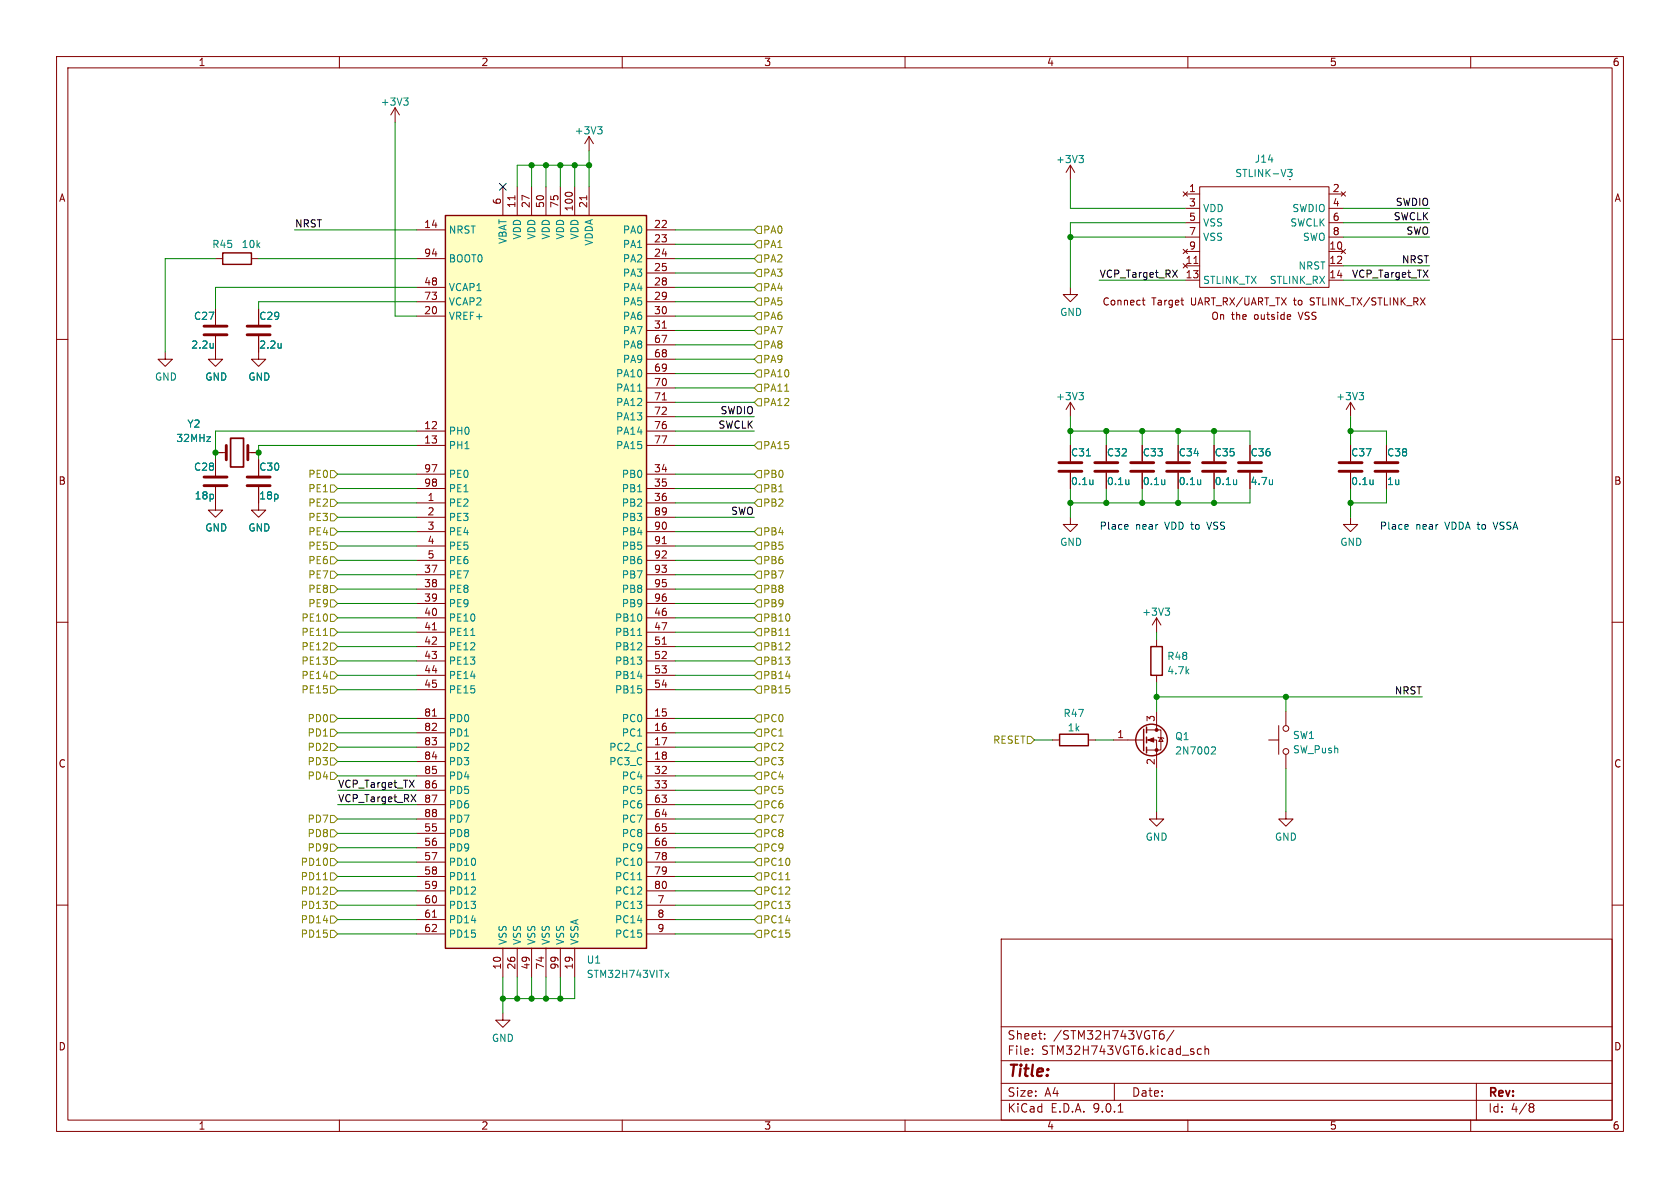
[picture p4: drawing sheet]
<svg xmlns="http://www.w3.org/2000/svg" width="297mm" height="210mm" viewBox="0 0 297 210" stroke-linecap="round" stroke-linejoin="round" font-family="sans-serif">
<g fill="none" stroke="#840000" stroke-width=".18">
<path d="M10 10h277v190h-277zM12 12h273v186h-273zM60 10v2M69.8 19.1l-.7 1.2M69.8 19.1l.8 1.2M69.8 19.1v2.5M110 10v2M160 10v2M210 10v2M260 10v2M104.1 24.1l-.7 1.3M104.1 24.1l.8 1.3"/>
<path d="M104.1 24.1v2.6M38.1 59.4v4.1h1.3l-1.3 1.3-1.3-1.3h1.3M38.1 54.6v2.8M38.1 45.7h1.3M44.4 45.7h1.3M45.7 59.4v4.1h1.3l-1.3 1.3-1.3-1.3h1.3M45.7 54.6v2.8M10 60h2M29.2 62.2v1.3h1.3l-1.3 1.3-1.3-1.3h1.3M201.9 78.7v2.8M208.3 78.7v2.8M214.6 78.7v2.8"/>
<path d="M238.8 71.1l-.8 1.3M238.8 71.1l.7 1.3M238.8 71.1v2.6M285 60h2M38.1 80h1.9M38.1 81.3v2.8M38.1 86.1v2.8M43.8 80h1.9M45.7 88.9v1.3h1.3l-1.3 1.2-1.3-1.2h1.3M201.9 83.6v2.8M208.3 83.6v2.8M214.6 83.6v2.8"/>
<path d="M10 110h2M285 110h2M10 160h2M88.9 179.1v1.2h1.3l-1.3 1.3-1.3-1.3h1.3M177 166h108v32h-108zM285 160h2M60 198v2M110 198v2M160 198v2M177 194.5h108M177 191.5h108M177 187.5h108"/>
<path d="M177 181.5h108M182.5 186.3v.1M182.5 185.5v.1M184.7 183.6v.1M184.7 182.8v.1M197 191.5v3M197.7 196.6h.8M205.2 182.8h.5l.1 .3-.1 .5-.5 .1M205.7 182.2l-.5 .1M207.5 182.1l-1.3 2M210 198v2M211.7 186.1l.3 .3 .4-.1"/>
<path d="M212.4 185.5l-.4-.1-.3 .3M213 185.5l.2-.1 .4 .1 .1 .9M213 184.9v1.5M260 198v2M261 191.5v6.5M270.6 195.1l.4 .1 .2 .2-.3 .3M270.6 195.7h.3M270.9 195.7l.2 .2 .1 .4-.2 .2-.4 .1"/>
</g>
<g fill="none" stroke="#840000" stroke-width=".51">
<path d="M36.1 57.7h4M36.1 59.2h4M43.7 57.7h4.1M43.7 59.2h4.1M40 78.7v2.6M43.8 78.7v2.6M36.1 84.3h4M36.1 85.9h4M199.9 81.8h4.1M199.9 83.3h4.1M206.2 81.8h4.1M206.2 83.3h4.1"/>
<path d="M212.6 81.8h4.1M212.6 83.3h4.1"/>
</g>
<path d="M40.8 77.5h2.3v5.1h-2.3z" fill="none" stroke="#840000" stroke-width=".3"/>
<g fill="none" stroke="#008484" stroke-width=".18">
<path d="M71.4 17.3h.7l-.4 .5M71.9 17.8l.2 .2v.4l-.2 .2M105.7 22.4h.7l-.4 .5M106.2 22.9l.2 .2v.3l-.2 .3M37.7 60.7v.8M37.7 61.4l-.1 .1M49.7 60.7v.8M49.7 61.4l-.1 .1M240.3 69.4h.8l-.5 .5M240.8 69.9l.3 .2v.3l-.3 .3M205.9 84.8v.9M205.9 85.5v.1"/>
<path d="M212.3 84.8v.9M212.3 85.5l-.1 .1M218.6 84.8v.9M218.6 85.5v.1"/>
</g>
<path d="M39.4 44.7h5v2h-5z" fill="none" stroke="#840000" stroke-width=".25"/>
<path d="M78.7 38.1h35.6v129.5h-35.6z" fill="#ffffc2"/>
<g fill="none" stroke="#840000" stroke-width=".25">
<path d="M78.7 38.1h35.6v129.5h-35.6zM203.5 114.3h2v5.1h-2zM187.3 129.8h5.1v2h-5.1zM202.2 128.9v3.8M202.7 128.5v1M202.7 130.3v1M202.7 132.1v1"/>
<circle cx="203.6" cy="130.8" r="2.79"/>
</g>
<g fill="none" stroke="#840000" stroke-width=".18">
<path d="M88.9 33v5.1M91 34.6v.7M91.4 33v5.1M94 33v5.1M96.5 33v5.1M99.1 33v5.1M101.6 33v5.1M103.7 34.6v.7M104.1 33v5.1M189.2 29.2v2.6M189.2 29.2l-.7 1.3M189.2 29.2l.8 1.3"/>
<path d="M209.2 33.9l.7 .8M209.5 34.3h2.6M209.5 36.8h2.6M209.5 39.4h2.6M209.9 33.9l-.7 .8M212.1 33h22.8v17.8h-22.8zM228 31.8h.1M234.9 34.3h2.6M234.9 36.8h2.6M234.9 39.4h2.6M237.1 33.9l.8 .8M237.9 33.9l-.8 .8"/>
<path d="M38.1 54.6v2.8M38.1 59.4v2.8M45.7 54.6v2.8M45.7 59.4v2.8M73.7 40.6h5M73.7 45.7h5M73.7 50.8h5M73.7 53.3h5M73.7 55.9h5M114.3 40.6h5.1M114.3 45.7h5.1M114.3 50.8h5.1"/>
<path d="M114.3 53.3h5.1M114.3 55.9h5.1M114.3 43.2h5.1M114.3 48.3h5.1M114.3 58.4h5.1M117.1 58h.7M189.2 50.8v1.3h1.3l-1.3 1.2-1.2-1.2h1.2M201.9 53.1h.5M202.1 52.6v1.1l.3 .2M209.2 44.1l.7 .7M209.2 46.6l.7 .8M209.5 41.9h2.6"/>
<path d="M209.5 44.5h2.6M209.5 47h2.6M209.5 49.5h2.6M209.9 44.1l-.7 .7M209.9 46.6l-.7 .8M211.1 46.6h.7M228 55.6l.2 .3-.6 .1M228.1 56.4l-.1 .1M234.9 41.9h2.6M234.9 44.5h2.6M234.9 47h2.6M234.9 49.5h2.6"/>
<path d="M237.1 44.1l.8 .7M237.9 44.1l-.8 .7M73.7 76.2h5M73.7 78.7h5M114.3 76.2h5.1M114.3 78.7h5.1M114.3 61h5.1M114.3 63.5h5.1M114.3 66h5.1M114.3 68.6h5.1M114.3 71.1h5.1M114.3 73.7h5.1"/>
<path d="M117.1 70.7h.7M189.2 71.1v2.6M189.2 78.7v2.8M189.2 71.1l-.7 1.3M189.2 71.1l.8 1.3M195.6 78.7v2.8M201.9 78.7v2.8M208.3 78.7v2.8M214.6 78.7v2.8M221 78.7v2.8M238.8 78.7v2.8M245.1 78.7v2.8"/>
<path d="M38.1 86.1v4.1h1.3l-1.3 1.2-1.3-1.2h1.3M38.1 81.3v2.8M38.1 80h1.3M44.4 80h1.3M45.7 81.3v2.8M45.7 86.1v2.8M73.7 83.8h5M73.7 86.4h5M73.7 88.9h5M73.7 91.4h5M73.7 94h5M73.7 96.5h5"/>
<path d="M73.7 99.1h5M114.3 83.8h5.1M114.3 86.4h5.1M114.3 88.9h5.1M114.3 91.4h5.1M114.3 94h5.1M114.3 96.5h5.1M114.3 99.1h5.1M117.1 96.1h.7M189.2 91.4v1.3h1.3l-1.3 1.3-1.2-1.3h1.2M189.2 83.6v2.8M195.6 83.6v2.8"/>
<path d="M201.9 83.6v2.8M208.3 83.6v2.8M214.6 83.6v2.8M221 83.6v2.8M238.8 91.4v1.3h1.2l-1.2 1.3-1.3-1.3h1.3M238.8 83.6v2.8M245.1 83.6v2.8M73.7 101.6h5M73.7 104.1h5M73.7 106.7h5M73.7 109.2h5M73.7 111.8h5"/>
<path d="M73.7 114.3h5M73.7 116.8h5M73.7 119.4h5M76.4 111.3h.8M114.3 101.6h5.1M114.3 104.1h5.1M114.3 106.7h5.1M114.3 109.2h5.1M114.3 111.8h5.1M114.3 114.3h5.1M114.3 116.8h5.1M114.3 119.4h5.1"/>
<path d="M117.1 113.9h.7M204.5 109.2l-.8 1.3M204.5 109.2l.7 1.3M204.5 109.2v2.6M204.5 113v1.3M204.5 119.4v1.3M73.7 121.9h5M73.7 127h5M73.7 129.5h5M73.7 132.1h5M73.7 134.6h5M73.7 137.2h5"/>
<path d="M73.7 139.7h5M76.4 126.6h.8M114.3 121.9h5.1M114.3 127h5.1M114.3 129.5h5.1M114.3 132.1h5.1M114.3 134.6h5.1M114.3 137.2h5.1M114.3 139.7h5.1M186.1 130.8h1.2M192.4 130.8h1.3M196.8 130.8h5.4"/>
<path d="M202.7 129h2.5v3.6h-2.5M202.7 130.8h1.8v5.1M204.5 125.7v3.3M204.7 130.3l.2 .1h.7l.1 .2M205.2 130.4l.4 .7h-.7zM224.3 130.8h1.8M226.1 128.3v5.1M227.3 125.7v2.6M227.3 133.4v2.5M73.7 142.2h5M73.7 144.8h5M73.7 147.3h5"/>
<path d="M73.7 149.9h5M73.7 152.4h5M73.7 154.9h5M73.7 157.5h5M114.3 142.2h5.1M114.3 144.8h5.1M114.3 147.3h5.1M114.3 149.9h5.1M114.3 152.4h5.1M114.3 154.9h5.1M114.3 157.5h5.1M204.5 143.5v1.3h1.2l-1.2 1.3-1.3-1.3h1.3"/>
<path d="M227.3 143.5v1.3h1.3l-1.3 1.3-1.2-1.3h1.2M73.7 160h5M73.7 162.6h5M73.7 165.1h5M76.4 162.1h.8M88.9 167.6v5.1M91.4 167.6v5.1M94 167.6v5.1M96.5 167.6v5.1M99.1 167.6v5.1M101.6 167.6v5.1M114.3 160h5.1"/>
<path d="M114.3 162.6h5.1M114.3 165.1h5.1"/>
<circle cx="227.3" cy="132.8" r=".51"/>
<circle cx="227.3" cy="128.8" r=".51"/>
</g>
<g fill="none" stroke="#008484" stroke-width=".18">
<path d="M190.7 27.5h.8l-.4 .5M191.3 28l.2 .2v.3l-.2 .3M227.6 29.9h.8l-.4 .5 .4 .2v.5l-.2 .1h-.5M37.7 60.7v.8M37.7 61.4l-.1 .1M49.7 60.7v.8M49.7 61.4l-.1 .1M112.7 69.2h.7M190.7 69.4h.8l-.4 .5M191.3 69.9l.2 .2v.3l-.2 .3M192.1 80.6h.7M193.2 84.8v.9"/>
<path d="M193.2 85.5v.1M199.6 84.8v.9M199.6 85.5l-.1 .1M205.9 84.8v.9M205.9 85.5v.1M212.3 84.8v.9M212.3 85.5l-.1 .1M218.6 84.8v.9M218.6 85.5v.1M225 84.8v.9M225 85.5l-.1 .1M242.7 84.8v.9"/>
<path d="M242.7 85.5v.1M83.2 112.3h.7M112.7 112.3h.7M206 107.5h.8l-.5 .5M206.5 108l.3 .2v.3l-.3 .3M214.3 132l.5 .1 .1 .3-.8 .9h.8M83.3 155.5h.8M112.7 155.5h.7M117.6 171.9l.6 .9M118.2 171.9l-.6 .9"/>
</g>
<path d="M43.7 84.3h4.1M43.7 85.9h4.1M187.2 81.8h4.1M187.2 83.3h4.1M193.5 81.8h4.1M193.5 83.3h4.1M218.9 81.8h4.1M218.9 83.3h4.1M236.7 81.8h4.1M236.7 83.3h4.1M243.1 81.8h4M243.1 83.3h4" fill="none" stroke="#840000" stroke-width=".51"/>
<g fill="#840000" stroke="#840000" stroke-width=".18">
<path d="M202.9 130.8l1.1-.4v.8z"/>
<circle cx="204.5" cy="129" r=".25"/>
<circle cx="204.5" cy="132.6" r=".25"/>
</g>
<g fill="none" stroke="#848400" stroke-width=".18">
<path d="M134 57.8h.6v1.3h-.6l-.7-.7zM134 55.2h.6v1.3h-.6l-.7-.6zM134 45.1h.6v1.3h-.6l-.7-.7zM134 50.2h.6v1.2h-.6l-.7-.6zM134 40h.6v1.3h-.6l-.7-.7zM134 42.5h.6v1.3h-.6l-.7-.6zM134 52.7h.6v1.3h-.6l-.7-.7zM134 47.6h.6v1.3h-.6l-.7-.6zM134 78.1h.6v1.3h-.6l-.7-.7zM134 60.3h.6v1.3h-.6l-.7-.6zM134 65.4h.6v1.3h-.6l-.7-.7zM134 67.9h.6v1.3h-.6l-.7-.6z"/>
<path d="M134 70.5h.6v1.3h-.6l-.7-.7zM134 62.9h.6v1.2h-.6l-.7-.6zM138.7 69.2h.7M58.4 85.7h.7l.6 .7-.6 .6h-.7zM58.4 83.2h.7l.6 .6-.6 .7h-.7zM58.4 88.3h.7l.6 .6-.6 .6h-.7zM58.4 90.8h.7l.6 .6-.6 .7h-.7zM58.4 95.9h.7l.6 .6-.6 .7h-.7zM58.4 98.4h.7l.6 .7-.6 .6h-.7zM58.4 93.3h.7l.6 .7-.6 .6h-.7zM134 93.3h.6v1.3h-.6l-.7-.6zM134 98.4h.6v1.3h-.6l-.7-.6z"/>
<path d="M134 95.9h.6v1.3h-.6l-.7-.7zM134 88.3h.6v1.2h-.6l-.7-.6zM134 85.7h.6v1.3h-.6l-.7-.6zM134 83.2h.6v1.3h-.6l-.7-.7zM57.2 112.3h.7M58.4 108.6h.7l.6 .6-.6 .7h-.7zM58.4 106h.7l.6 .7-.6 .6h-.7zM58.4 113.7h.7l.6 .6-.6 .6h-.7zM58.4 103.5h.7l.6 .6-.6 .7h-.7zM58.4 111.1h.7l.6 .7-.6 .6h-.7zM58.4 101h.7l.6 .6-.6 .6h-.7zM58.4 118.7h.7l.6 .7-.6 .6h-.7z"/>
<path d="M58.4 116.2h.7l.6 .6-.6 .7h-.7zM134 103.5h.6v1.3h-.6l-.7-.7zM134 106h.6v1.3h-.6l-.7-.6zM134 111.1h.6v1.3h-.6l-.7-.6zM134 116.2h.6v1.3h-.6l-.7-.7zM134 118.7h.6v1.3h-.6l-.7-.6zM134 113.7h.6v1.2h-.6l-.7-.6zM134 108.6h.6v1.3h-.6l-.7-.7zM134 101h.6v1.2h-.6l-.7-.6zM138.9 112.3h.7M58.4 126.4h.7l.6 .6-.6 .6h-.7zM58.4 121.3h.7l.6 .6-.6 .7h-.7z"/>
<path d="M58.4 134h.7l.6 .6-.6 .7h-.7zM58.4 136.5h.7l.6 .7-.6 .6h-.7zM58.4 131.4h.7l.6 .7-.6 .6h-.7zM58.4 128.9h.7l.6 .6-.6 .7h-.7zM134 121.3h.6v1.3h-.6l-.7-.7zM134 131.4h.6v1.3h-.6l-.7-.6zM134 128.9h.6v1.3h-.6l-.7-.7zM134 134h.6v1.3h-.6l-.7-.7zM134 126.4h.6v1.2h-.6l-.7-.6zM134 136.5h.6v1.3h-.6l-.7-.6zM134 139.1h.6v1.2h-.6l-.7-.6zM181.6 130.2h.6l.7 .6-.7 .6h-.6z"/>
<path d="M57.2 155.5h.7M58.4 144.1h.7l.6 .7-.6 .6h-.7zM58.4 156.8h.7l.6 .7-.6 .6h-.7zM58.4 149.2h.7l.6 .7-.6 .6h-.7zM58.4 154.3h.7l.6 .6-.6 .7h-.7zM58.4 151.8h.7l.6 .6-.6 .6h-.7zM58.4 159.4h.7l.6 .6-.6 .7h-.7zM58.4 146.7h.7l.6 .6-.6 .7h-.7zM134 151.8h.6v1.2h-.6l-.7-.6zM134 141.6h.6v1.3h-.6l-.7-.7zM134 154.3h.6v1.3h-.6l-.7-.7zM134 149.2h.6v1.3h-.6l-.7-.6z"/>
<path d="M134 146.7h.6v1.3h-.6l-.7-.7zM134 156.8h.6v1.3h-.6l-.7-.6zM134 159.4h.6v1.3h-.6l-.7-.7zM134 144.1h.6v1.3h-.6l-.7-.6zM138.9 155.5h.7M58.4 161.9h.7l.6 .7-.6 .6h-.7zM58.4 164.5h.7l.6 .6-.6 .6h-.7zM134 164.5h.6v1.2h-.6l-.7-.6zM134 161.9h.6v1.3h-.6l-.7-.6z"/>
</g>
<path d="M207.3 47.7l.8 1.3M208.1 47.7l-.8 1.3M72.7 140.5l.8 1.2M73.5 140.5l-.8 1.2" fill="none" stroke="#000" stroke-width=".18"/>
<g fill="none" stroke="#008400" stroke-width=".18">
<path d="M69.8 21.6v34.3h3.9M94 29.2v3.8M96.5 29.2v3.8M99.1 29.2v3.8M101.6 29.2v3.8M104.1 29.2h-12.7v3.8M104.1 26.7v6.3M189.2 31.8v5h20.3M209.5 39.4h-20.3v11.4M237.5 36.8h15.2M237.5 39.4h15.2M38.1 45.7h-8.9v16.5"/>
<path d="M45.7 45.7h28M52.1 40.6h21.6M73.7 53.3h-28v1.3M73.7 50.8h-35.6v3.8M119.4 40.6h13.9M119.4 45.7h13.9M119.4 43.2h13.9M119.4 50.8h13.9M119.4 48.3h13.9M119.4 58.4h13.9M119.4 55.9h13.9M119.4 53.3h13.9"/>
<path d="M189.2 41.9h20.3M194.3 49.5h15.2M237.5 49.5h15.2M237.5 47h15.2M237.5 41.9h15.2M73.7 78.7h-28v2.6M73.7 76.2h-35.6v5.1M119.4 76.2h13.9M119.4 66h13.9M119.4 61h13.9M119.4 68.6h13.9M119.4 63.5h13.9"/>
<path d="M119.4 78.7h13.9M119.4 73.7h13.9M119.4 71.1h13.9M189.2 76.2h31.8v2.5M189.2 73.7v5M195.6 76.2v2.5M201.9 76.2v2.5M208.3 76.2v2.5M214.6 76.2v2.5M238.8 76.2h6.3v2.5M238.8 73.7v5M59.7 94h14"/>
<path d="M59.7 99.1h14M59.7 91.4h14M59.7 96.5h14M59.7 88.9h14M59.7 83.8h14M59.7 86.4h14M119.4 94h13.9M119.4 99.1h13.9M119.4 91.4h13.9M119.4 96.5h13.9M119.4 88.9h13.9M119.4 83.8h13.9"/>
<path d="M119.4 86.4h13.9M189.2 86.4v5M195.6 86.4v2.5M201.9 86.4v2.5M208.3 86.4v2.5M214.6 86.4v2.5M221 86.4v2.5h-31.8M238.8 86.4v5M245.1 86.4v2.5h-6.3M59.7 114.3h14M59.7 106.7h14M59.7 111.8h14"/>
<path d="M59.7 109.2h14M59.7 116.8h14M59.7 101.6h14M59.7 119.4h14M59.7 104.1h14M119.4 114.3h13.9M119.4 106.7h13.9M119.4 111.8h13.9M119.4 109.2h13.9M119.4 116.8h13.9M119.4 101.6h13.9M119.4 119.4h13.9"/>
<path d="M119.4 104.1h13.9M204.5 111.8v1.2M59.7 121.9h14M59.7 134.6h14M59.7 132.1h14M59.7 127h14M59.7 139.7h14M59.7 137.2h14M59.7 129.5h14M119.4 121.9h13.9M119.4 134.6h13.9M119.4 132.1h13.9"/>
<path d="M119.4 127h13.9M119.4 139.7h13.9M119.4 137.2h13.9M119.4 129.5h13.9M182.9 130.8h3.2M193.7 130.8h3.1M204.5 123.2h47M204.5 120.7v5M204.5 135.9v7.6M227.3 123.2v2.5M227.3 135.9v7.6M59.7 142.2h14"/>
<path d="M59.7 147.3h14M59.7 144.8h14M59.7 149.9h14M59.7 157.5h14M59.7 154.9h14M59.7 152.4h14M119.4 142.2h13.9M119.4 147.3h13.9M119.4 144.8h13.9M119.4 149.9h13.9M119.4 157.5h13.9M119.4 154.9h13.9"/>
<path d="M119.4 152.4h13.9M59.7 160h14M59.7 165.1h14M59.7 162.6h14M88.9 172.7v6.4M91.4 172.7v3.8M94 172.7v3.8M96.5 172.7v3.8M99.1 172.7v3.8M101.6 172.7v3.8h-12.7M119.4 160h13.9M119.4 165.1h13.9"/>
<path d="M119.4 162.6h13.9"/>
</g>
<path d="M88.3 32.4l1.2 1.2M89.5 32.4l-1.2 1.2" fill="none" stroke="#000084" stroke-width=".18"/>
<path d="M199.2 92.7l.2 .3-.6 .1M199.4 93.5l-.2 .1M213.3 92.3l.5 1.3M248.8 92.7l.2 .3-.6 .1M248.9 93.5l-.1 .1M264 92.3l.4 1.3" fill="none" stroke="#0000c2" stroke-width=".18"/>
<g fill="#008400" stroke="#008400" stroke-width=".18">
<circle cx="96.5" cy="29.2" r=".46"/>
<circle cx="104.1" cy="29.2" r=".46"/>
<circle cx="101.6" cy="29.2" r=".46"/>
<circle cx="99.1" cy="29.2" r=".46"/>
<circle cx="99.1" cy="176.5" r=".46"/>
<circle cx="96.5" cy="176.5" r=".46"/>
<circle cx="91.4" cy="176.5" r=".46"/>
<circle cx="88.9" cy="176.5" r=".46"/>
<circle cx="94" cy="176.5" r=".46"/>
<circle cx="45.7" cy="80" r=".46"/>
<circle cx="94" cy="29.2" r=".46"/>
<circle cx="38.1" cy="80" r=".46"/>
<circle cx="214.6" cy="88.9" r=".46"/>
<circle cx="189.2" cy="88.9" r=".46"/>
<circle cx="201.9" cy="88.9" r=".46"/>
<circle cx="195.6" cy="88.9" r=".46"/>
<circle cx="214.6" cy="76.2" r=".46"/>
<circle cx="238.8" cy="88.9" r=".46"/>
<circle cx="238.8" cy="76.2" r=".46"/>
<circle cx="195.6" cy="76.2" r=".46"/>
<circle cx="201.9" cy="76.2" r=".46"/>
<circle cx="208.3" cy="76.2" r=".46"/>
<circle cx="189.2" cy="41.9" r=".46"/>
<circle cx="189.2" cy="76.2" r=".46"/>
<circle cx="227.3" cy="123.2" r=".46"/>
<circle cx="208.3" cy="88.9" r=".46"/>
<circle cx="204.5" cy="123.2" r=".46"/>
</g>
<text font-size="2.8" fill="#840000" x="178" y="190.9">Title:</text>
<g font-size="2.1" fill="#840000">
<text x="178" y="184">Sheet:</text>
<text x="186.2" y="184">/STM32H743VGT6/</text>
<text x="178" y="186.7">File:</text>
<text x="184.1" y="186.7">STM32H743VGT6.kicad_sch</text>
<text x="178" y="196.9">KiCad</text>
<text x="178" y="194.1">Size:</text>
<text x="184.7" y="194.1">A4</text>
<text x="185.7" y="196.9">E.D.A.</text>
<text x="193.3" y="196.9">9.0.1</text>
<text x="200" y="194.1">Date:</text>
<text x="263" y="194.3">Rev:</text>
<text x="263" y="196.9">Id:</text>
<text x="267.1" y="196.9">4/8</text>
</g>
<g font-size="1.8" fill="#840000">
<text x="35" y="11.9">1</text>
<text x="85" y="11.9">2</text>
<text x="135" y="11.9">3</text>
<text x="185" y="11.9">4</text>
<text x="235" y="11.9">5</text>
<text x="285" y="11.9">6</text>
<text x="10.3" y="35.9">A</text>
<text x="210.1" y="34">1</text>
<text x="235.5" y="34">2</text>
<text x="285.3" y="35.9">A</text>
<text x="74.9" y="40.4">14</text>
<text x="88.6" y="36.3" transform="rotate(-90 88.6 36.3)">6</text>
<text x="91.2" y="36.9" transform="rotate(-90 91.2 36.9)">11</text>
<text x="93.7" y="36.9" transform="rotate(-90 93.7 36.9)">27</text>
<text x="96.3" y="36.9" transform="rotate(-90 96.3 36.9)">50</text>
<text x="98.8" y="36.9" transform="rotate(-90 98.8 36.9)">75</text>
<text x="101.3" y="37.5" transform="rotate(-90 101.3 37.5)">100</text>
<text x="103.9" y="36.9" transform="rotate(-90 103.9 36.9)">21</text>
<text x="115.5" y="40.4">22</text>
<text x="210.1" y="36.6">3</text>
<text x="210.1" y="39.1">5</text>
<text x="210.1" y="41.7">7</text>
<text x="235.5" y="36.6">4</text>
<text x="235.5" y="39.1">6</text>
<text x="235.5" y="41.7">8</text>
<text x="74.9" y="45.5">94</text>
<text x="115.5" y="42.9">23</text>
<text x="115.5" y="45.5">24</text>
<text x="209.5" y="46.7">11</text>
<text x="210.1" y="44.2">9</text>
<text x="234.9" y="44.2">10</text>
<text x="234.9" y="46.7">12</text>
<text x="74.9" y="50.5">48</text>
<text x="74.9" y="53.1">73</text>
<text x="115.5" y="48">25</text>
<text x="115.5" y="50.5">28</text>
<text x="115.5" y="53.1">29</text>
<text x="209.5" y="49.3">13</text>
<text x="234.9" y="49.3">14</text>
<text x="74.9" y="55.6">20</text>
<text x="115.5" y="55.6">30</text>
<text x="115.5" y="58.2">31</text>
<text x="194.8" y="54.2">Connect</text>
<text x="203.6" y="54.2">Target</text>
<text x="210.6" y="54.2">UART_RX/UART_TX</text>
<text x="214" y="56.7">On</text>
<text x="217.7" y="56.7">the</text>
<text x="221.8" y="56.7">outside</text>
<text x="229" y="54.2">to</text>
<text x="229.9" y="56.7">VSS</text>
<text x="232.1" y="54.2">STLINK_TX/STLINK_RX</text>
<text x="115.5" y="60.7">67</text>
<text x="115.5" y="63.2">68</text>
<text x="115.5" y="65.8">69</text>
<text x="115.5" y="68.3">70</text>
<text x="115.5" y="70.9">71</text>
<text x="74.9" y="75.9">12</text>
<text x="115.5" y="73.4">72</text>
<text x="115.5" y="75.9">76</text>
<text x="74.9" y="78.5">13</text>
<text x="74.9" y="83.6">97</text>
<text x="115.5" y="78.5">77</text>
<text x="115.5" y="83.6">34</text>
<text x="10.3" y="85.9">B</text>
<text x="74.9" y="86.1">98</text>
<text x="75.5" y="88.6">1</text>
<text x="115.5" y="86.1">35</text>
<text x="115.5" y="88.6">36</text>
<text x="285.3" y="85.9">B</text>
<text x="75.5" y="91.2">2</text>
<text x="75.5" y="93.7">3</text>
<text x="115.5" y="91.2">89</text>
<text x="115.5" y="93.7">90</text>
<text x="74.9" y="101.3">37</text>
<text x="75.5" y="96.3">4</text>
<text x="75.5" y="98.8">5</text>
<text x="115.5" y="96.3">91</text>
<text x="115.5" y="98.8">92</text>
<text x="115.5" y="101.3">93</text>
<text x="74.9" y="103.9">38</text>
<text x="74.9" y="106.4">39</text>
<text x="115.5" y="103.9">95</text>
<text x="115.5" y="106.4">96</text>
<text x="74.9" y="109">40</text>
<text x="74.9" y="111.5">41</text>
<text x="115.5" y="109">46</text>
<text x="115.5" y="111.5">47</text>
<text x="74.9" y="114">42</text>
<text x="74.9" y="116.6">43</text>
<text x="74.9" y="119.1">44</text>
<text x="115.5" y="114">51</text>
<text x="115.5" y="116.6">52</text>
<text x="115.5" y="119.1">53</text>
<text x="74.9" y="121.7">45</text>
<text x="115.5" y="121.7">54</text>
<text x="74.9" y="126.7">81</text>
<text x="74.9" y="129.3">82</text>
<text x="74.9" y="131.8">83</text>
<text x="115.5" y="126.7">15</text>
<text x="115.5" y="129.3">16</text>
<text x="115.5" y="131.8">17</text>
<text x="197.4" y="130.6">1</text>
<text x="204.2" y="127.7" transform="rotate(-90 204.2 127.7)">3</text>
<text x="10.3" y="135.9">C</text>
<text x="74.9" y="134.4">84</text>
<text x="74.9" y="136.9">85</text>
<text x="115.5" y="134.4">18</text>
<text x="115.5" y="136.9">32</text>
<text x="204.2" y="135.3" transform="rotate(-90 204.2 135.3)">2</text>
<text x="285.3" y="135.9">C</text>
<text x="74.9" y="139.4">86</text>
<text x="74.9" y="142">87</text>
<text x="115.5" y="139.4">33</text>
<text x="115.5" y="142">63</text>
<text x="74.9" y="144.5">88</text>
<text x="74.9" y="147.1">55</text>
<text x="74.9" y="149.6">56</text>
<text x="115.5" y="144.5">64</text>
<text x="115.5" y="147.1">65</text>
<text x="115.5" y="149.6">66</text>
<text x="74.9" y="152.1">57</text>
<text x="74.9" y="154.7">58</text>
<text x="115.5" y="152.1">78</text>
<text x="115.5" y="154.7">79</text>
<text x="74.9" y="157.2">59</text>
<text x="74.9" y="159.8">60</text>
<text x="115.5" y="157.2">80</text>
<text x="116.1" y="159.8">7</text>
<text x="74.9" y="162.3">61</text>
<text x="74.9" y="164.8">62</text>
<text x="116.1" y="162.3">8</text>
<text x="116.1" y="164.8">9</text>
<text x="88.6" y="171.5" transform="rotate(-90 88.6 171.5)">10</text>
<text x="91.2" y="171.5" transform="rotate(-90 91.2 171.5)">26</text>
<text x="93.7" y="171.5" transform="rotate(-90 93.7 171.5)">49</text>
<text x="96.3" y="171.5" transform="rotate(-90 96.3 171.5)">74</text>
<text x="98.8" y="171.5" transform="rotate(-90 98.8 171.5)">99</text>
<text x="101.3" y="171.5" transform="rotate(-90 101.3 171.5)">19</text>
<text x="10.3" y="185.9">D</text>
<text x="285.3" y="185.9">D</text>
<text x="35" y="199.9">1</text>
<text x="85" y="199.9">2</text>
<text x="135" y="199.9">3</text>
<text x="185" y="199.9">4</text>
<text x="235" y="199.9">5</text>
<text x="285" y="199.9">6</text>
</g>
<g font-size="1.8" fill="#008484">
<text x="67.2" y="18.9">+3V3</text>
<text x="101.5" y="24">+3V3</text>
<text x="186.6" y="29">+3V3</text>
<text x="221.7" y="29">J14</text>
<text x="218.3" y="31.5">STLINK-V3</text>
<text x="79.2" y="41.5">NRST</text>
<text x="110" y="41.5">PA0</text>
<text x="212.6" y="37.7">VDD</text>
<text x="212.6" y="40.2">VSS</text>
<text x="228" y="40.2">SWCLK</text>
<text x="228.4" y="37.7">SWDIO</text>
<text x="37.4" y="44">R45</text>
<text x="42.6" y="44">10k</text>
<text x="79.2" y="46.6">BOOT0</text>
<text x="89.8" y="43.2" transform="rotate(-90 89.8 43.2)">VBAT</text>
<text x="92.3" y="42.4" transform="rotate(-90 92.3 42.4)">VDD</text>
<text x="94.8" y="42.4" transform="rotate(-90 94.8 42.4)">VDD</text>
<text x="97.4" y="42.4" transform="rotate(-90 97.4 42.4)">VDD</text>
<text x="99.9" y="42.4" transform="rotate(-90 99.9 42.4)">VDD</text>
<text x="102.5" y="42.4" transform="rotate(-90 102.5 42.4)">VDD</text>
<text x="105" y="43.5" transform="rotate(-90 105 43.5)">VDDA</text>
<text x="110" y="44">PA1</text>
<text x="110" y="46.6">PA2</text>
<text x="212.6" y="42.8">VSS</text>
<text x="229.5" y="47.9">NRST</text>
<text x="230.2" y="42.8">SWO</text>
<text x="79.2" y="51.7">VCAP1</text>
<text x="110" y="49.1">PA3</text>
<text x="110" y="51.7">PA4</text>
<text x="212.6" y="50.4">STLINK_TX</text>
<text x="224.4" y="50.4">STLINK_RX</text>
<text x="34.2" y="56.7">C27</text>
<text x="45.7" y="56.7">C29</text>
<text x="79.2" y="54.2">VCAP2</text>
<text x="79.2" y="56.7">VREF+</text>
<text x="110" y="54.2">PA5</text>
<text x="110" y="56.7">PA6</text>
<text x="110" y="59.3">PA7</text>
<text x="187.3" y="56.1">GND</text>
<text x="33.7" y="61.8">2.2u</text>
<text x="45.7" y="61.8">2.2u</text>
<text x="110" y="61.8">PA8</text>
<text x="110" y="64.4">PA9</text>
<text x="27.3" y="67.5">GND</text>
<text x="36.2" y="67.5">GND</text>
<text x="43.8" y="67.5">GND</text>
<text x="108.8" y="66.9">PA10</text>
<text x="108.8" y="69.4">PA11</text>
<text x="108.8" y="72">PA12</text>
<text x="186.6" y="70.9">+3V3</text>
<text x="236.1" y="70.9">+3V3</text>
<text x="33" y="75.8">Y2</text>
<text x="79.2" y="77.1">PH0</text>
<text x="108.8" y="74.5">PA13</text>
<text x="108.8" y="77.1">PA14</text>
<text x="31.1" y="78.3">32MHz</text>
<text x="34.2" y="83.4">C28</text>
<text x="45.7" y="83.4">C30</text>
<text x="79.2" y="79.6">PH1</text>
<text x="108.8" y="79.6">PA15</text>
<text x="189.2" y="80.9">C31</text>
<text x="195.6" y="80.9">C32</text>
<text x="201.9" y="80.9">C33</text>
<text x="208.3" y="80.9">C34</text>
<text x="214.6" y="80.9">C35</text>
<text x="221" y="80.9">C36</text>
<text x="238.8" y="80.9">C37</text>
<text x="245.1" y="80.9">C38</text>
<text x="34.3" y="88.5">18p</text>
<text x="45.7" y="88.5">18p</text>
<text x="79.2" y="84.7">PE0</text>
<text x="79.2" y="87.2">PE1</text>
<text x="79.2" y="89.8">PE2</text>
<text x="109.8" y="84.7">PB0</text>
<text x="109.8" y="87.2">PB1</text>
<text x="109.8" y="89.8">PB2</text>
<text x="189.2" y="86">0.1u</text>
<text x="195.6" y="86">0.1u</text>
<text x="201.9" y="86">0.1u</text>
<text x="208.3" y="86">0.1u</text>
<text x="214.6" y="86">0.1u</text>
<text x="221" y="86">4.7u</text>
<text x="238.8" y="86">0.1u</text>
<text x="245.1" y="86">1u</text>
<text x="36.2" y="94.2">GND</text>
<text x="43.8" y="94.2">GND</text>
<text x="79.2" y="92.3">PE3</text>
<text x="79.2" y="94.8">PE4</text>
<text x="109.8" y="92.3">PB3</text>
<text x="109.8" y="94.8">PB4</text>
<text x="79.2" y="97.4">PE5</text>
<text x="79.2" y="99.9">PE6</text>
<text x="109.8" y="97.4">PB5</text>
<text x="109.8" y="99.9">PB6</text>
<text x="187.3" y="96.7">GND</text>
<text x="236.9" y="96.7">GND</text>
<text x="79.2" y="102.5">PE7</text>
<text x="79.2" y="105">PE8</text>
<text x="79.2" y="107.5">PE9</text>
<text x="109.8" y="102.5">PB7</text>
<text x="109.8" y="105">PB8</text>
<text x="109.8" y="107.5">PB9</text>
<text x="79.2" y="110.1">PE10</text>
<text x="79.2" y="112.6">PE11</text>
<text x="108.6" y="110.1">PB10</text>
<text x="108.6" y="112.6">PB11</text>
<text x="201.8" y="109">+3V3</text>
<text x="79.2" y="115.2">PE12</text>
<text x="79.2" y="117.7">PE13</text>
<text x="108.6" y="115.2">PB12</text>
<text x="108.6" y="117.7">PB13</text>
<text x="206.3" y="119.4">4.7k</text>
<text x="206.3" y="116.9">R48</text>
<text x="79.2" y="120.2">PE14</text>
<text x="79.2" y="122.8">PE15</text>
<text x="108.6" y="120.2">PB14</text>
<text x="108.6" y="122.8">PB15</text>
<text x="79.2" y="127.9">PD0</text>
<text x="79.2" y="130.4">PD1</text>
<text x="109.8" y="127.9">PC0</text>
<text x="109.8" y="130.4">PC1</text>
<text x="187.9" y="127">R47</text>
<text x="188.6" y="129.5">1k</text>
<text x="207.7" y="131">Q1</text>
<text x="228.5" y="130.8">SW1</text>
<text x="79.2" y="132.9">PD2</text>
<text x="79.2" y="135.5">PD3</text>
<text x="107.6" y="132.9">PC2_C</text>
<text x="107.6" y="135.5">PC3_C</text>
<text x="207.7" y="133.6">2N7002</text>
<text x="228.5" y="133.4">SW_Push</text>
<text x="79.2" y="138">PD4</text>
<text x="79.2" y="140.6">PD5</text>
<text x="79.2" y="143.1">PD6</text>
<text x="109.8" y="138">PC4</text>
<text x="109.8" y="140.6">PC5</text>
<text x="109.8" y="143.1">PC6</text>
<text x="79.2" y="145.6">PD7</text>
<text x="79.2" y="148.2">PD8</text>
<text x="109.8" y="145.6">PC7</text>
<text x="109.8" y="148.2">PC8</text>
<text x="202.4" y="148.8">GND</text>
<text x="225.3" y="148.8">GND</text>
<text x="79.2" y="150.7">PD9</text>
<text x="79.2" y="153.3">PD10</text>
<text x="79.2" y="155.8">PD11</text>
<text x="108.6" y="153.3">PC10</text>
<text x="108.6" y="155.8">PC11</text>
<text x="109.8" y="150.7">PC9</text>
<text x="79.2" y="158.3">PD12</text>
<text x="79.2" y="160.9">PD13</text>
<text x="108.6" y="158.3">PC12</text>
<text x="108.6" y="160.9">PC13</text>
<text x="79.2" y="163.4">PD14</text>
<text x="79.2" y="166">PD15</text>
<text x="89.8" y="167.1" transform="rotate(-90 89.8 167.1)">VSS</text>
<text x="92.3" y="167.1" transform="rotate(-90 92.3 167.1)">VSS</text>
<text x="94.8" y="167.1" transform="rotate(-90 94.8 167.1)">VSS</text>
<text x="97.4" y="167.1" transform="rotate(-90 97.4 167.1)">VSS</text>
<text x="99.9" y="167.1" transform="rotate(-90 99.9 167.1)">VSS</text>
<text x="102.5" y="167.1" transform="rotate(-90 102.5 167.1)">VSSA</text>
<text x="108.6" y="163.4">PC14</text>
<text x="108.6" y="166">PC15</text>
<text x="103.6" y="170.5">U1</text>
<text x="103.6" y="173.1">STM32H743VITx</text>
<text x="86.9" y="184.4">GND</text>
</g>
<g font-size="1.8">
<text x="52.1" y="40.3">NRST</text>
<text x="246.3" y="39">SWCLK</text>
<text x="246.7" y="36.5">SWDIO</text>
<text x="248.5" y="41.6">SWO</text>
<text x="247.7" y="46.6">NRST</text>
<text x="194.3" y="49.2">VCP_Target_RX</text>
<text x="238.9" y="49.2">VCP_Target_TX</text>
<text x="126.9" y="75.9">SWCLK</text>
<text x="127.3" y="73.3">SWDIO</text>
<text x="129.2" y="91.1">SWO</text>
<text x="246.5" y="122.8">NRST</text>
<text x="59.7" y="139.4">VCP_Target_TX</text>
<text x="59.7" y="141.9">VCP_Target_RX</text>
</g>
<g font-size="1.8" fill="#848400">
<text x="134.8" y="41.5">PA0</text>
<text x="134.8" y="46.6">PA2</text>
<text x="134.8" y="44">PA1</text>
<text x="134.8" y="51.7">PA4</text>
<text x="134.8" y="49.1">PA3</text>
<text x="134.8" y="59.3">PA7</text>
<text x="134.8" y="56.7">PA6</text>
<text x="134.8" y="54.2">PA5</text>
<text x="134.8" y="61.8">PA8</text>
<text x="134.8" y="64.4">PA9</text>
<text x="134.8" y="66.9">PA10</text>
<text x="134.8" y="69.4">PA11</text>
<text x="134.8" y="72">PA12</text>
<text x="134.8" y="79.6">PA15</text>
<text x="54.4" y="87.2">PE1</text>
<text x="54.4" y="84.7">PE0</text>
<text x="54.4" y="89.8">PE2</text>
<text x="134.8" y="89.8">PB2</text>
<text x="134.8" y="87.2">PB1</text>
<text x="134.8" y="84.7">PB0</text>
<text x="54.4" y="92.3">PE3</text>
<text x="54.4" y="94.8">PE4</text>
<text x="134.8" y="94.8">PB4</text>
<text x="54.4" y="97.4">PE5</text>
<text x="54.4" y="99.9">PE6</text>
<text x="134.8" y="99.9">PB6</text>
<text x="134.8" y="97.4">PB5</text>
<text x="54.4" y="107.5">PE9</text>
<text x="54.4" y="105">PE8</text>
<text x="54.4" y="102.5">PE7</text>
<text x="134.8" y="105">PB8</text>
<text x="134.8" y="107.5">PB9</text>
<text x="134.8" y="102.5">PB7</text>
<text x="53.2" y="110.1">PE10</text>
<text x="53.2" y="112.6">PE11</text>
<text x="134.8" y="112.6">PB11</text>
<text x="134.8" y="110.1">PB10</text>
<text x="53.2" y="115.2">PE12</text>
<text x="53.2" y="117.7">PE13</text>
<text x="134.8" y="117.7">PB13</text>
<text x="134.8" y="115.2">PB12</text>
<text x="53.2" y="122.8">PE15</text>
<text x="53.2" y="120.2">PE14</text>
<text x="134.8" y="120.2">PB14</text>
<text x="134.8" y="122.8">PB15</text>
<text x="54.3" y="127.9">PD0</text>
<text x="54.3" y="130.4">PD1</text>
<text x="134.8" y="130.4">PC1</text>
<text x="134.8" y="127.9">PC0</text>
<text x="175.5" y="131.7">RESET</text>
<text x="54.3" y="135.5">PD3</text>
<text x="54.3" y="132.9">PD2</text>
<text x="134.8" y="132.9">PC2</text>
<text x="134.8" y="135.5">PC3</text>
<text x="54.3" y="138">PD4</text>
<text x="134.8" y="143.1">PC6</text>
<text x="134.8" y="138">PC4</text>
<text x="134.8" y="140.6">PC5</text>
<text x="54.3" y="145.6">PD7</text>
<text x="54.3" y="148.2">PD8</text>
<text x="134.8" y="148.2">PC8</text>
<text x="134.8" y="145.6">PC7</text>
<text x="53.1" y="155.8">PD11</text>
<text x="53.1" y="153.3">PD10</text>
<text x="54.3" y="150.7">PD9</text>
<text x="134.8" y="153.3">PC10</text>
<text x="134.8" y="155.8">PC11</text>
<text x="134.8" y="150.7">PC9</text>
<text x="53.1" y="158.3">PD12</text>
<text x="53.1" y="160.9">PD13</text>
<text x="134.8" y="158.3">PC12</text>
<text x="134.8" y="160.9">PC13</text>
<text x="53.1" y="163.4">PD14</text>
<text x="53.1" y="166">PD15</text>
<text x="134.8" y="166">PC15</text>
<text x="134.8" y="163.4">PC14</text>
</g>
<g font-size="1.8" fill="#0000c2">
<text x="194.3" y="93.7">Place</text>
<text x="200.7" y="93.7">near</text>
<text x="206.1" y="93.7">VDD to</text>
<text x="213.9" y="93.7">VSS</text>
<text x="243.8" y="93.7">Place</text>
<text x="250.3" y="93.7">near</text>
<text x="255.6" y="93.7">VDDA to</text>
<text x="264.5" y="93.7">VSSA</text>
</g>
</svg>
